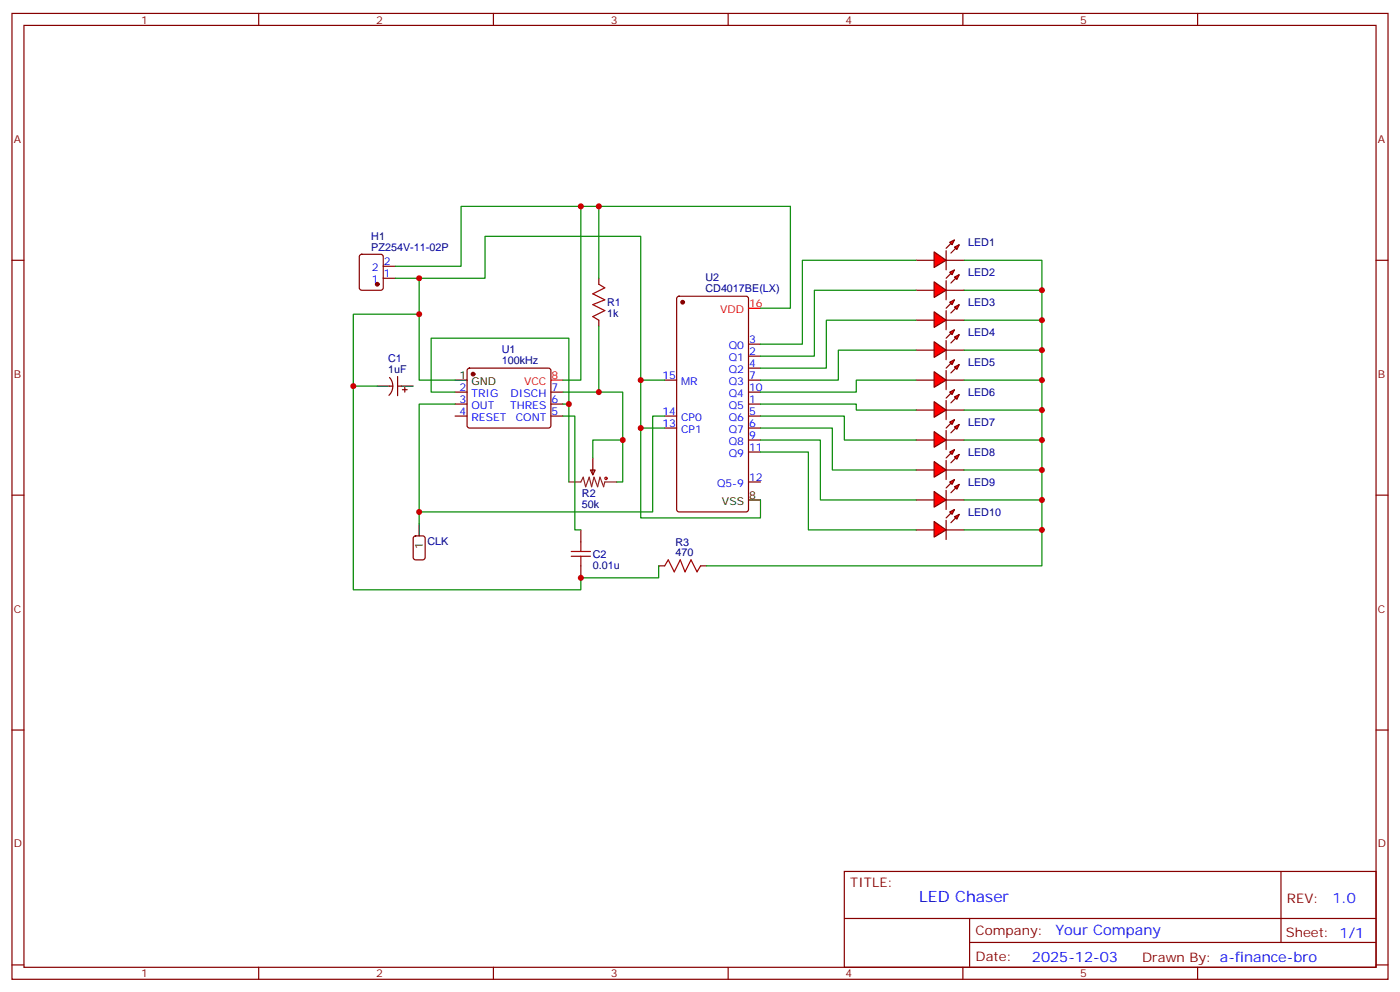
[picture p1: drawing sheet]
<svg xmlns="http://www.w3.org/2000/svg" width="412mm" height="292mm" viewBox="0 0 412 292" stroke-linecap="round" stroke-linejoin="round" font-family="sans-serif">
<g fill="none" stroke="#870000" stroke-width=".35">
<path d="M3.5 4h405.4v284.3h-405.4zM7.1 7.5h398.2v277.3h-398.2zM76.2 4v3.5M145.3 4v3.5M214.5 4v3.5M283.6 4v3.5M352.8 4v3.5M3.5 76.6h3.6M106.1 75.1l.4-.2h5.7l.6 .4 .1 9.4-.5 .7h-5.9l-.6-.4-.1-9.4zM112.9 78.4h3.5M405.3 76.6h3.6M112.9 81.9h3.5"/>
<path d="M199.6 87.4l.4-.2h19.8l.6 .4 .1 62.4-.5 .7h-20l-.6-.5-.1-62.3zM114.7 113.7h1M114.7 111.1a3.8 3.8 0 0 1-.1 5.3M117.1 110.8v5.7M117.1 113.7h1.1M118.5 114.7h1.4M119.2 114v1.4M134.1 115.4h3.5M134.1 119h3.5M137.8 108.6l.5-.2h23.3l.5 .2 .2 .5-.1 16.5-.6 .4-23.6-.1-.4-.6v-16.2zM162.3 115.4h3.5M162.3 119h3.5"/>
<path d="M195.8 111.9h3.5M220.5 115.4h3.5M220.5 119h3.5M220.5 111.9h3.5M220.5 108.4h3.5M220.5 104.8h3.5M220.5 101.3h3.5M134.1 122.5h3.5M162.3 122.5h3.5M195.8 122.5h3.5M195.8 126h3.5M220.5 122.5h3.5"/>
<path d="M220.5 126h3.5M220.5 133.1h3.5M220.5 129.5h3.5M3.5 145.8h3.6M220.5 141.9h3.5M405.3 145.8h3.6M3.5 214.9h3.6M405.3 214.9h3.6M248.7 256.5h156.6v28.3h-156.6zM377.3 256.6v20.8M248.7 270.4h156.5M285.6 277.4h119.6"/>
<path d="M285.6 270.4v14.1M3.5 284.1h3.6M76.2 284.8v3.5M145.3 284.8v3.5M214.5 284.8v3.5M283.6 284.8v3.5M352.8 284.8v3.5M405.3 284.1h3.6"/>
</g>
<g fill="#870000" stroke="#870000" stroke-width=".35">
<circle cx="139.3" cy="110.1" r=".53"/>
<circle cx="201.1" cy="89" r=".53"/>
<circle cx="111.1" cy="83.7" r=".53"/>
</g>
<path d="M111.1 113.7h3.6M118.2 113.7h3.5M134.1 111.9h3.5M220.5 147.2h3.5" fill="none" stroke="#000" stroke-width=".35"/>
<path d="M220.5 90.7h3.5M162.3 111.9h3.5" fill="none" stroke="#f00" stroke-width=".35"/>
<g fill="#f00" stroke="#870000" stroke-width=".35">
<path d="M275.2 74.2l3.5 2.4-3.5 2.1z"/>
<path d="M278.7 73.8v5.6z"/>
</g>
<g fill="#870000" stroke="#870000" stroke-width=".35">
<path d="M278.7 73.1l1.4-1.4z"/>
<path d="M280.1 74.5l1.4-1.4z"/>
</g>
<g fill="#f00" stroke="#870000" stroke-width=".35">
<path d="M279.8 71.3l1.4-.7-.7 1.4z"/>
<path d="M281.2 72.7l1.4-.7-.7 1.4z"/>
</g>
<path d="M269.9 76.6h5.3M278.7 76.6h5.3" fill="none" stroke="#870000" stroke-width=".35"/>
<g fill="#f00" stroke="#870000" stroke-width=".35">
<path d="M275.2 83l3.5 2.4-3.5 2.2z"/>
<path d="M278.7 82.6v5.7z"/>
</g>
<g fill="#870000" stroke="#870000" stroke-width=".35">
<path d="M278.7 81.9l1.4-1.4z"/>
<path d="M280.1 83.3l1.4-1.4z"/>
</g>
<g fill="#f00" stroke="#870000" stroke-width=".35">
<path d="M279.8 80.2l1.4-.8-.7 1.5z"/>
<path d="M281.2 81.6l1.4-.7-.7 1.4z"/>
</g>
<path d="M269.9 85.4h5.3M278.7 85.4h5.3" fill="none" stroke="#870000" stroke-width=".35"/>
<g fill="#f00" stroke="#870000" stroke-width=".35">
<path d="M275.2 91.8l3.5 2.5-3.5 2.1z"/>
<path d="M278.7 91.4v5.7z"/>
</g>
<g fill="#870000" stroke="#870000" stroke-width=".35">
<path d="M278.7 90.7l1.4-1.4z"/>
<path d="M280.1 92.1l1.4-1.4z"/>
</g>
<g fill="#f00" stroke="#870000" stroke-width=".35">
<path d="M279.8 89l1.4-.7-.7 1.4z"/>
<path d="M281.2 90.4l1.4-.7-.7 1.4z"/>
</g>
<path d="M269.9 94.3h5.3M278.7 94.3h5.3" fill="none" stroke="#870000" stroke-width=".35"/>
<g fill="#f00" stroke="#870000" stroke-width=".35">
<path d="M275.2 100.6l3.5 2.5-3.5 2.1z"/>
<path d="M278.7 100.3v5.6z"/>
</g>
<g fill="#870000" stroke="#870000" stroke-width=".35">
<path d="M278.7 99.6l1.4-1.5z"/>
<path d="M281.5 99.6l-1.4 1.4z"/>
</g>
<g fill="#f00" stroke="#870000" stroke-width=".35">
<path d="M279.8 97.8l1.4-.7-.7 1.4z"/>
<path d="M281.2 99.2l1.4-.7-.7 1.4z"/>
</g>
<path d="M269.9 103.1h5.3M278.7 103.1h5.3" fill="none" stroke="#870000" stroke-width=".35"/>
<g fill="#f00" stroke="#870000" stroke-width=".35">
<path d="M275.2 109.4l3.5 2.5-3.5 2.1z"/>
<path d="M278.7 109.1v5.6z"/>
</g>
<g fill="#870000" stroke="#870000" stroke-width=".35">
<path d="M278.7 108.4l1.4-1.4z"/>
<path d="M280.1 109.8l1.4-1.4z"/>
</g>
<g fill="#f00" stroke="#870000" stroke-width=".35">
<path d="M279.8 106.6l1.4-.7-.7 1.4z"/>
<path d="M281.2 108l1.4-.7-.7 1.4z"/>
</g>
<path d="M269.9 111.9h5.3M278.7 111.9h5.3" fill="none" stroke="#870000" stroke-width=".35"/>
<g fill="#f00" stroke="#870000" stroke-width=".35">
<path d="M275.2 118.3l3.5 2.4-3.5 2.1z"/>
<path d="M278.7 117.9v5.6z"/>
</g>
<g fill="#870000" stroke="#870000" stroke-width=".35">
<path d="M278.7 117.2l1.4-1.4z"/>
<path d="M280.1 118.6l1.4-1.4z"/>
</g>
<g fill="#f00" stroke="#870000" stroke-width=".35">
<path d="M279.8 115.4l1.4-.7-.7 1.4z"/>
<path d="M281.2 116.8l1.4-.7-.7 1.4z"/>
</g>
<path d="M269.9 120.7h5.3M278.7 120.7h5.3" fill="none" stroke="#870000" stroke-width=".35"/>
<g fill="#f00" stroke="#870000" stroke-width=".35">
<path d="M275.2 127.1l3.5 2.4-3.5 2.2z"/>
<path d="M278.7 126.7v5.7z"/>
</g>
<g fill="#870000" stroke="#870000" stroke-width=".35">
<path d="M278.7 126l1.4-1.4z"/>
<path d="M281.5 126l-1.4 1.4z"/>
</g>
<g fill="#f00" stroke="#870000" stroke-width=".35">
<path d="M279.8 124.2l1.4-.7-.7 1.5z"/>
<path d="M281.2 125.7l1.4-.7-.7 1.4z"/>
</g>
<path d="M269.9 129.5h5.3M278.7 129.5h5.3" fill="none" stroke="#870000" stroke-width=".35"/>
<g fill="#f00" stroke="#870000" stroke-width=".35">
<path d="M275.2 135.9l3.5 2.5-3.5 2.1z"/>
<path d="M278.7 135.5v5.7z"/>
</g>
<g fill="#870000" stroke="#870000" stroke-width=".35">
<path d="M278.7 134.8l1.4-1.4z"/>
<path d="M280.1 136.2l1.4-1.4z"/>
</g>
<g fill="#f00" stroke="#870000" stroke-width=".35">
<path d="M279.8 133.1l1.4-.7-.7 1.4z"/>
<path d="M281.2 134.5l1.4-.7-.7 1.4z"/>
</g>
<path d="M269.9 138.4h5.3M278.7 138.4h5.3" fill="none" stroke="#870000" stroke-width=".35"/>
<g fill="#f00" stroke="#870000" stroke-width=".35">
<path d="M275.2 144.7l3.5 2.5-3.5 2.1z"/>
<path d="M278.7 144.4v5.6z"/>
</g>
<g fill="#870000" stroke="#870000" stroke-width=".35">
<path d="M278.7 143.7l1.4-1.5z"/>
<path d="M281.5 143.7l-1.4 1.4z"/>
</g>
<g fill="#f00" stroke="#870000" stroke-width=".35">
<path d="M279.8 141.9l1.4-.7-.7 1.4z"/>
<path d="M281.2 143.3l1.4-.7-.7 1.4z"/>
</g>
<path d="M269.9 147.2h5.3M278.7 147.2h5.3" fill="none" stroke="#870000" stroke-width=".35"/>
<g fill="#f00" stroke="#870000" stroke-width=".35">
<path d="M275.2 153.5l3.5 2.5-3.5 2.1z"/>
<path d="M278.7 153.2v5.6z"/>
</g>
<g fill="#870000" stroke="#870000" stroke-width=".35">
<path d="M278.7 152.5l1.4-1.4z"/>
<path d="M280.1 153.9l1.4-1.4z"/>
</g>
<g fill="#f00" stroke="#870000" stroke-width=".35">
<path d="M279.8 150.7l1.4-.7-.7 1.4z"/>
<path d="M281.2 152.1l1.4-.7-.7 1.4z"/>
</g>
<path d="M176.4 81.9v1.8M176.4 94.3v1.7M173.9 138.4h1.4l-.7 1.4zM174.6 134.8v5M121.9 158l.5-.2h2.1l.7 .4v5.9l-.4 .7h-2.4l-.6-.4-.1-5.9zM171.1 156v3.5M269.9 156h5.3M278.7 156h5.3M171.1 166.6v3.5M194 166.6h1.8M206.4 166.6h1.7" fill="none" stroke="#870000" stroke-width=".35"/>
<g fill="none" stroke="#a10000" stroke-width=".35">
<path d="M176.4 83.7l1.8 1-3.6 1.8 3.6 1.8-3.6 1.4 3.6 1.7-3.6 1.8 1.8 1.1M171.1 159.5v2.8M168.3 163.8h5.6M168.3 162.3h5.6M171.1 163.8v2.8M195.8 166.6l1-1.8 1.8 3.5 1.8-3.5 1.4 3.5 1.8-3.5 1.7 3.5 1.1-1.7"/>
<circle cx="178.5" cy="140.8" r=".35"/>
</g>
<path d="M167.6 141.9h3.5l.7-1.4 .7 2.8 1.1-2.8 .7 2.8 .7-2.8 1 2.8 .7-2.8 1.1 2.8 .4-1.4h3.5" fill="none" stroke="#8c2424" stroke-width=".35"/>
<path d="M123.5 154.2v3.6" fill="none" stroke="#000" stroke-width=".35"/>
<g fill="none" stroke="#008700" stroke-width=".35">
<path d="M116.4 78.4h19.4v-17.7h97v30h-8.8M171.1 60.7v51.2h-5.3M176.4 60.7v21.2M269.9 76.6h-33.5v24.7h-12.4M284 76.6h22.9v90h-98.8M116.4 81.9h26.5v-12.3h45.8v82.9h35.3v-5.3M123.5 81.9v30h10.6M123.5 92.5h-19.4v21.2h7M176.4 96v19.4h7v26.5h-1.7M269.9 94.3h-26.5v14.1h-19.4M269.9 85.4h-30v19.4h-15.9M284 85.4h22.9"/>
<path d="M284 94.3h22.9M104.1 113.7v59.9h67v-3.5h22.9v-3.5M134.1 115.4h-7.1v-15.8h40.6v19.4M134.1 119h-10.6v35.2M165.8 119h1.8v22.9M165.8 115.4h10.6M188.7 111.9h7.1M224 119h28.2v1.7h17.7M269.9 111.9h-17.7v3.5h-28.2M269.9 103.1h-23v8.8h-22.9M284 103.1h22.9M284 111.9h22.9"/>
<path d="M165.8 122.5h3.5v33.5h1.8M183.4 129.5h-8.8v5.3M188.7 126h7.1M195.8 122.5h-3.5v28.2h-68.8M224 133.1h14.1v22.9h31.8M224 129.5h17.7v17.7h28.2M224 126h21.2v12.4h24.7M224 122.5h24.7v7h21.2M284 120.7h22.9M284 129.5h22.9M284 138.4h22.9M284 147.2h22.9"/>
<path d="M284 156h22.9"/>
</g>
<g fill="#c00">
<circle cx="306.9" cy="85.4" r=".88"/>
<circle cx="306.9" cy="94.3" r=".88"/>
<circle cx="306.9" cy="103.1" r=".88"/>
<circle cx="306.9" cy="111.9" r=".88"/>
<circle cx="306.9" cy="120.7" r=".88"/>
<circle cx="306.9" cy="129.5" r=".88"/>
<circle cx="306.9" cy="138.4" r=".88"/>
<circle cx="306.9" cy="147.2" r=".88"/>
<circle cx="306.9" cy="156" r=".88"/>
<circle cx="176.4" cy="60.7" r=".88"/>
<circle cx="183.4" cy="129.5" r=".88"/>
<circle cx="167.6" cy="119" r=".88"/>
<circle cx="123.5" cy="81.9" r=".88"/>
<circle cx="123.5" cy="92.5" r=".88"/>
<circle cx="104.1" cy="113.7" r=".88"/>
<circle cx="176.4" cy="115.4" r=".88"/>
<circle cx="171.1" cy="60.7" r=".88"/>
<circle cx="123.5" cy="150.7" r=".88"/>
<circle cx="188.7" cy="126" r=".88"/>
<circle cx="188.7" cy="111.9" r=".88"/>
<circle cx="171.1" cy="170.1" r=".88"/>
</g>
<text font-size="4.6" fill="#00f" x="270.8" y="265.6">LED Chaser</text>
<g font-size="4.2" fill="#00f">
<text x="392.5" y="265.8">1.0</text>
<text x="310.9" y="275.4">Your Company</text>
<text x="304" y="283.2">2025-12-03</text>
</g>
<g font-size="3.9" fill="#800">
<text x="250.5" y="261.1">TITLE:</text>
<text x="379.1" y="265.8">REV:</text>
<text x="287.4" y="275.3">Company:</text>
<text x="378.7" y="275.9">Sheet: 1/1</text>
<text x="287.4" y="283">Date:</text>
<text x="336.4" y="283.1">Drawn By: a-finance-bro</text>
</g>
<g font-size="3.2" fill="#800">
<text x="41.6" y="6.9">1</text>
<text x="110.8" y="6.9">2</text>
<text x="179.9" y="6.9">3</text>
<text x="249.1" y="6.9">4</text>
<text x="318.2" y="6.9">5</text>
<text x="4.1" y="42.1">A</text>
<text x="405.9" y="42.1">A</text>
<text x="4.1" y="111.2">B</text>
<text x="405.9" y="111.2">B</text>
<text x="4.1" y="180.3">C</text>
<text x="405.9" y="180.3">C</text>
<text x="4.1" y="249.5">D</text>
<text x="405.9" y="249.5">D</text>
<text x="41.6" y="287.8">1</text>
<text x="110.8" y="287.8">2</text>
<text x="179.9" y="287.8">3</text>
<text x="249.1" y="287.8">4</text>
<text x="318.2" y="287.8">5</text>
</g>
<g font-size="3.2" fill="#000080">
<text x="109.4" y="70.6">H1</text>
<text x="109.4" y="73.8">PZ254V-11-02P</text>
<text x="285.2" y="72.4">LED1</text>
<text x="207.8" y="82.8">U2</text>
<text x="285.2" y="81.3">LED2</text>
<text x="207.8" y="85.9">CD4017BE(LX)</text>
<text x="178.9" y="93.3">1k</text>
<text x="178.9" y="90.2">R1</text>
<text x="285.2" y="90.1">LED3</text>
<text x="285.2" y="98.9">LED4</text>
<text x="114.3" y="106.7">C1</text>
<text x="147.8" y="107.1">100kHz</text>
<text x="147.8" y="103.9">U1</text>
<text x="285.2" y="107.7">LED5</text>
<text x="114.3" y="109.8">1uF</text>
<text x="285.2" y="116.5">LED6</text>
<text x="285.2" y="125.3">LED7</text>
<text x="285.2" y="134.2">LED8</text>
<text x="285.2" y="143">LED9</text>
<text x="171.4" y="149.5">50k</text>
<text x="171.4" y="146.4">R2</text>
<text x="285.2" y="151.8">LED10</text>
<text x="125.9" y="160.4">CLK</text>
<text x="199" y="160.6">R3</text>
<text x="174.6" y="167.4">0.01u</text>
<text x="174.6" y="164.3">C2</text>
<text x="199" y="163.8">470</text>
</g>
<g font-size="3.2" fill="#00f">
<text x="109.6" y="83.3">1</text>
<text x="109.6" y="79.8">2</text>
<text x="113.1" y="81.6">1</text>
<text x="113.1" y="78">2</text>
<text x="220.7" y="101">3</text>
<text x="214.7" y="106.3">Q1</text>
<text x="214.7" y="102.7">Q0</text>
<text x="220.7" y="104.5">2</text>
<text x="195.1" y="111.5">15</text>
<text x="200.6" y="113.3">MR</text>
<text x="214.7" y="113.3">Q3</text>
<text x="214.7" y="109.8">Q2</text>
<text x="220.7" y="111.5">7</text>
<text x="220.7" y="108">4</text>
<text x="135.4" y="115.1">2</text>
<text x="135.4" y="118.6">3</text>
<text x="138.9" y="116.8">TRIG</text>
<text x="150.4" y="116.8">DISCH</text>
<text x="162.5" y="118.6">6</text>
<text x="162.5" y="115.1">7</text>
<text x="214.7" y="116.8">Q4</text>
<text x="220.7" y="118.6">1</text>
<text x="220.7" y="115.1">10</text>
<text x="135.4" y="122.1">4</text>
<text x="138.9" y="120.4">OUT</text>
<text x="138.9" y="123.9">RESET</text>
<text x="150.3" y="120.4">THRES</text>
<text x="151.9" y="123.9">CONT</text>
<text x="162.5" y="122.1">5</text>
<text x="195.1" y="122.1">14</text>
<text x="195.1" y="125.7">13</text>
<text x="200.6" y="123.9">CP0</text>
<text x="214.7" y="123.9">Q6</text>
<text x="214.7" y="120.4">Q5</text>
<text x="220.7" y="125.7">6</text>
<text x="220.7" y="122.1">5</text>
<text x="200.6" y="127.4">CP1</text>
<text x="214.7" y="131">Q8</text>
<text x="214.7" y="127.4">Q7</text>
<text x="220.7" y="129.2">9</text>
<text x="214.7" y="134.5">Q9</text>
<text x="220.7" y="132.7">11</text>
<text x="211.2" y="143.3">Q5-9</text>
<text x="220.7" y="141.5">12</text>
</g>
<g font-size="3.2" fill="#f00">
<text x="212.1" y="92.1">VDD</text>
<text x="220.7" y="90.4">16</text>
<text x="154.4" y="113.3">VCC</text>
<text x="162.5" y="111.5">8</text>
</g>
<g font-size="3.2">
<text x="135.4" y="111.5">1</text>
<text x="138.9" y="113.3">GND</text>
<text x="212.7" y="148.6">VSS</text>
<text x="220.7" y="146.8">8</text>
<text x="124.5" y="161.5" transform="rotate(-90 124.5 161.5)">1</text>
</g>
</svg>
